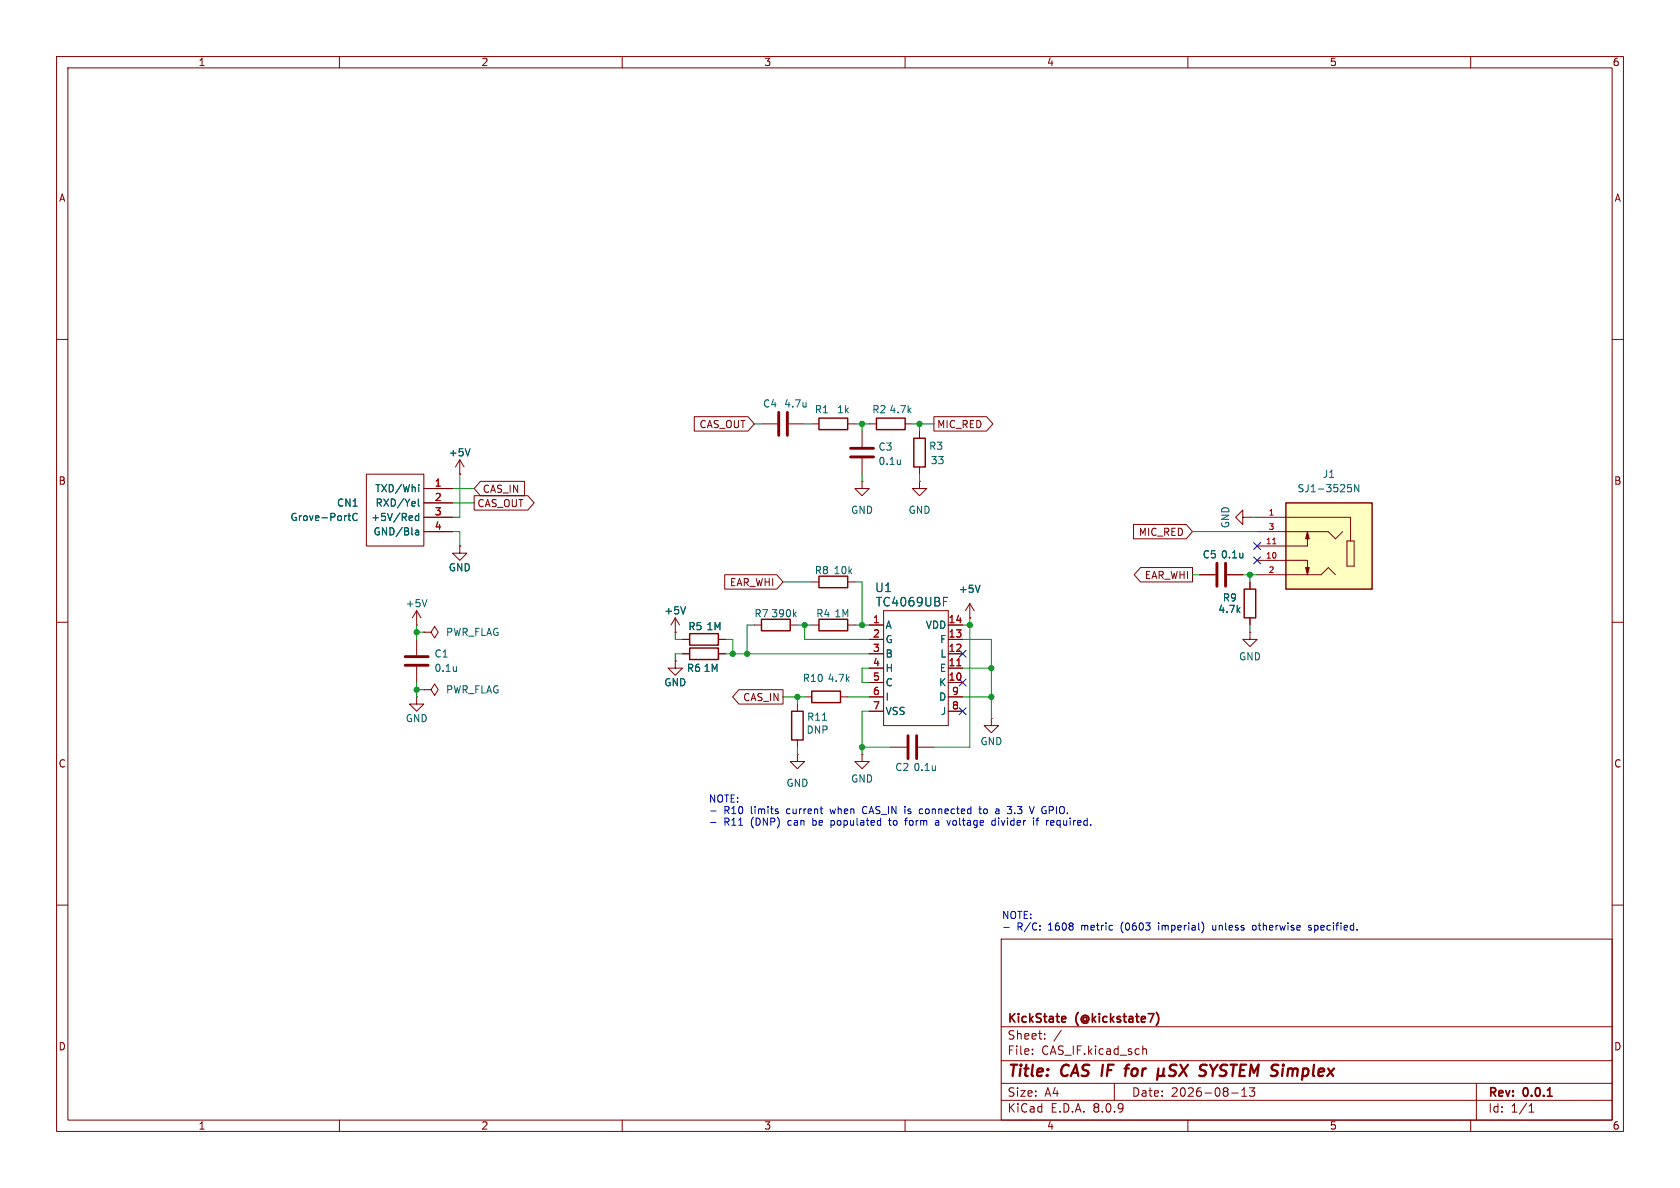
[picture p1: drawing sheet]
<svg xmlns="http://www.w3.org/2000/svg" width="297mm" height="210mm" viewBox="0 0 297 210" stroke-linecap="round" stroke-linejoin="round" font-family="sans-serif">
<g fill="none" stroke="#840000" stroke-width=".18">
<path d="M10 10h277v190h-277zM12 12h273v186h-273zM60 10v2M110 10v2M160 10v2M210 10v2M260 10v2M10 60h2M162.6 76.2v1.3M285 60h2M81.3 96.5v1.3h1.2l-1.2 1.3-1.3-1.3h1.3M81.3 96.5h.1"/>
<path d="M162.6 85.1v1.3h1.2l-1.2 1.2-1.3-1.2h1.3M162.6 85.1h.1M162.6 82.6v1.2M10 110h2M73.7 110.5h.1M73.7 108l-.8 1.2M73.7 108v2.5M73.7 108l.7 1.2M119.4 111.8h.1M119.4 116.8v1.3h1.2l-1.2 1.3-1.3-1.3h1.3M119.4 116.8h.1M119.4 109.2l-.8 1.3"/>
<path d="M119.4 109.2v2.6M119.4 109.2l.7 1.3M120.6 113h1.3M120.6 115.6h1.3M127 113h1.3M127 115.6h1.3M171.4 109.2h.1M171.4 106.7l-.7 1.3M171.4 106.7v2.5M171.4 106.7l.8 1.3M212.1 101.6h2.8M216.9 101.6h2.8"/>
<path d="M221 111.8v1.2h1.2l-1.2 1.3-1.3-1.3h1.3M221 111.8h.1M221 102.9v1.2M221 109.2v1.3M285 110h2M73.7 123.2v1.3h1.2l-1.2 1.2-1.3-1.2h1.3M73.7 123.2h.1M142.2 123.2h1.3M148.6 123.2h1.3M152.4 133.4v1.2h1.3l-1.3 1.3-1.3-1.3h1.3M152.4 133.4h.1M10 160h2"/>
<path d="M177 166h108v32h-108zM285 160h2M60 198v2M110 198v2M160 198v2M177 194.5h108M177 191.5h108M177 187.5h108M177 181.5h108M182.5 186.3v.1M182.5 185.5v.1M184.7 183.6v.1"/>
<path d="M184.7 182.8v.1M187.6 182.1l-1.3 2M197 191.5v3M202 184.9v1.5M202 185.5l.2-.1 .4 .1 .1 .9M210 198v2M217.7 193.2h1.2M219.5 193.8h.9M219.5 192.7l.5-.4v1.5M221.8 192.3l-.5 .6 .4 .1v.7l-.2 .1h-.4l-.2-.1M260 198v2M261 191.5v6.5"/>
<path d="M270.3 196.6h.9M270.3 195.5l.4-.4v1.5"/>
</g>
<path d="M187.9 179.7l.4 .1 .1 .2-.7 .2M204.6 179.3l.2 .7-.2 1M188.3 180.6l-.4 .1M273.6 193.8h.8" fill="none" stroke="#840000" stroke-width=".3"/>
<path d="M198.8 188.9h.8M199.6 188.2l-.3 .1M205.6 189.9l.3 .3M205.6 189.9l-.1 .2M205.8 188.9l-.2 1M208 188.3a.85 .85 0 0 0-1 .1 .45 .45 0 0 0 .1 .8l.4 .1a.49 .49 0 0 1 .4 .5 .49 .49 0 0 1-.5 .4l-.8-.1M208.7 188.2l1.1 2M210 188.2l-1.6 2M213.3 188.3a.85 .85 0 0 0-1 .1 .45 .45 0 0 0 .2 .8l.3 .1a.49 .49 0 0 1 .4 .5 .49 .49 0 0 1-.5 .4l-.7-.1M213.9 188.2l.6 1.1M214.5 189.3l-.2 .9M215.3 188.2l-.8 1.1" fill="none" stroke="#840000" stroke-width=".4"/>
<path d="M219.7 97.8v.8M219.7 98.5v.1M75.5 106l-.4 1.3M121.2 107.3l-.4 1.2M173.3 103.4l-.5 1.3" fill="none" stroke="#006464" stroke-width=".18"/>
<path d="M161.5 77.5h2.1v5.1h-2.1zM121.9 112h5.1v2h-5.1zM121.9 114.6h5.1v2h-5.1zM220 104.1h2v5.1h-2zM143.5 122.2h5.1v2h-5.1z" fill="none" stroke="#840000" stroke-width=".25"/>
<path d="M215.1 99.6v4M216.7 99.6v4" fill="none" stroke="#840000" stroke-width=".51"/>
<path d="M227.3 88.9h15.3v15.2h-15.3z" fill="#ffffc2"/>
<path d="M144.8 73.9h5.1v2h-5.1zM154.9 73.9h5.1v2h-5.1zM227.3 88.9h15.3v15.2h-15.3zM134.6 109.5h5.1v2h-5.1zM144.8 101.9h5.1v2h-5.1zM144.8 109.5h5.1v2h-5.1zM140 125.7h2v5.1h-2z" fill="none" stroke="#840000" stroke-width=".25"/>
<g fill="none" stroke="#840000" stroke-width=".18">
<path d="M122.7 73.7h9.5l1.1 1.2-1.1 1.3h-9.5zM134.6 74.9h2.8M139.4 74.9h2.8M143.5 74.9h1.3M149.9 74.9h1.2M152.4 76.2v2.8M153.7 74.9h1.2M160 74.9h1.3M165.1 73.7h9.3l1.1 1.2-1.1 1.3h-9.3zM64.8 83.8h10.1v12.7h-10.1zM74.9 94h5.1M74.9 91.4h5.1"/>
<path d="M74.9 86.4h5.1M74.9 88.9h5.1M81.3 83.8h.1M81.3 96.5h.1M81.3 81.3l-.8 1.3M81.3 81.3v2.5M81.3 81.3l.7 1.3M83.8 87.6h9.5l1.1 1.3-1.1 1.3h-9.5zM84.9 85.1h7.8v2.5h-7.8l-1.1-1.2zM152.4 85.1v1.3h1.3l-1.3 1.2-1.3-1.2h1.3M152.4 85.1h.1M152.4 81v2.8"/>
<path d="M200.4 92.7h9.3l1.1 1.3-1.1 1.3h-9.3zM219.7 91.4v-1.2l-1.3 1.2 1.3 1.3v-1.3h1.3M221 91.4h.1M222.2 91.4h16.6v4.2M222.2 94h12.6l1.3 1.3 1.3-1.3M222.2 99.1h8.9v2.5M231.1 94v2.5h-8.9M238.1 95.6h1.3v4.5h-1.3zM73.7 113v2.8M73.7 117.9v2.8M74.9 111.8h1.3l.6-1.1 .7 1.1-.7 1-.6-1M74.9 111.8h.1"/>
<path d="M119.4 116.8h.1M119.4 111.8h.1M120.6 115.6h1.3M120.6 113h1.3M127 115.6h1.3M127 113h1.3M128.1 101.6h9.2l1.1 1.3-1.1 1.2h-9.2zM133.3 110.5h1.3M139.7 110.5h1.3M143.5 110.5h1.3M143.5 102.9h1.3M149.9 110.5h1.2"/>
<path d="M149.9 102.9h1.2M153.7 110.5h2.5M153.7 118.1h2.5M153.7 115.6h2.5M153.7 113h2.5M156.2 108h11.4v20.3h-11.4zM167.6 110.5h2.6M167.6 118.1h2.6M167.6 115.6h2.6M167.6 113h2.6M171.4 109.2h.1M201.6 100.3h9.2v2.6h-9.2l-1.1-1.3z"/>
<path d="M212.1 101.6h2.8M216.9 101.6h2.8M221 102.9v1.2M221 109.2v1.3M222.2 101.6h11.4l1.2-1.3 1.3 1.3M74.9 121.9h1.3l.6-1 .7 1-.7 1-.6-1M74.9 121.9h.1M130.6 121.9h7.8v2.6h-7.8l-1.1-1.3zM141 133.4v1.2h1.2l-1.2 1.3-1.3-1.3h1.3M141 133.4h.1M141 124.5v1.2M141 130.8v1.3"/>
<path d="M153.7 120.7h2.5M153.7 123.2h2.5M153.7 125.7h2.5M157.5 132.1h2.8M162.3 132.1h2.8M167.6 120.7h2.6M167.6 123.2h2.6M167.6 125.7h2.6M175.3 127v1.3h1.2l-1.2 1.2-1.3-1.2h1.3M175.3 127h.1"/>
</g>
<g fill="#840000" stroke="#840000" stroke-width=".18">
<path d="M230.8 100.3h.7l-.4 1.3z"/>
<path d="M231.1 94l.4 1.3h-.7z"/>
</g>
<path d="M225 96.1h.6M169.2 117.7h.7" fill="none" stroke="#a90000" stroke-width=".18"/>
<g fill="none" stroke="#006464" stroke-width=".18">
<path d="M83.1 79.3l-.4 1.3M142.5 71.1v.9M142.5 71.8l-.1 .1M61.5 91.2h.5M61.7 91.8l.3 .2M63.1 90.9a.6 .6 0 0 0-.8 .4 .6 .6 0 0 0 .6 .7l.2-.1M73.5 93.8h.5v.8M73.5 94.5h.5M74 88.2v1.1l.1 .2M74 85.7v.1M74 86.1v.8M74 90.7v1.3"/>
<path d="M74 91.2h-.3l-.3 .2 .1 .6h.5M74 94l-.5 .1M159.2 81.3v.8M159.2 82l-.1 .1M219.7 97.8v.8M219.7 98.5v.1M238.3 85.7h.6M238.4 86.2h.3l.2 .2v.4l-.5 .1M240.2 85.7v1.2l-.7-1.2v1.2M80.7 117.8v.9M80.7 118.6h-.1M121.2 107.3l-.4 1.2"/>
<path d="M140.4 108.6l.4 .4M140.8 108.2l-.5 .5M166.8 106.3h.5M166.8 105.6h.7M173.3 103.4l-.5 1.3M145.4 127.3h.7M165.4 135.4v.8M165.4 136.1l-.1 .1"/>
</g>
<path d="M137.7 72.9v4.1M139.2 72.9v4.1M150.4 79.2h4M150.4 80.8h4M71.6 117.6h4.1M71.6 116.1h4.1M160.5 130v4.1M162.1 130v4.1" fill="none" stroke="#840000" stroke-width=".51"/>
<g fill="none" stroke="#0000c2" stroke-width=".18">
<path d="M125.6 143.4h1M125.6 145.4h1M137.2 143.4l.3 .1 .1 .2-.2 .1h-.2M137.2 143l.3 .1M145 143h.5M145.3 143.8h.2M146.9 145v1.3M146.9 145.8l.1 .1M147 145l-.1 .1M152.7 142.6l-.2 .5 .2 .7M157.1 145h.5M157.3 144.6v1.1l.3 .2"/>
<path d="M159.9 145h.5M160 142.6v.1M160.4 144.6l-.3 .2M162.6 143.7l.2 .1h.3M163.1 143.1l-.3-.1-.2 .1M165.4 145.1h.5l.1 .8M166 145.3l-.5 .1-.1 .2 .1 .3 .5-.1M173 143h.5M173.2 142.6v1.1l.3 .1M175.9 145.1l-.3-.1-.3 .3 .2 .5h.4M175.9 144.6v1.3M176.4 143l.2 .2v.6"/>
<path d="M176.6 143.3l-.4 .1M176.6 143.8h-.4M182.8 142.6l-.4 1.2M183.1 145h.5M183.5 144.6l-.2 .2v1.1M185.9 145l.4 .1v.2l-.6 .2M186.3 145.8l-.4 .1M177.4 163.9h1M183.9 164.3v.1M183.9 163.6v.2M204.8 163.1v.2M204.8 163.6v.8"/>
<path d="M212.7 163.3l.1 .5-.1 .7M214.4 163.6v.6l.4 .2M222 163.6h-.4l-.2 .2 .1 .5 .1 .1h.4M231.8 163.6h-.3l-.2 .2 .1 .1 .4 .2v.3h-.5"/>
</g>
<g fill="none" stroke="#009600" stroke-width=".18">
<path d="M133.3 74.9h1.3M142.2 74.9h1.3M151.1 74.9h2.6M152.4 74.9v1.3M161.3 74.9h3.8M162.6 74.9v1.3M80 94h1.3v2.5M80 86.4h3.8M80 88.9h3.8M81.3 83.8v7.6h-1.3M152.4 83.8v1.3M162.6 83.8v1.3"/>
<path d="M210.8 94h11.4M221 91.4h1.2M73.7 110.5v2.5M73.7 111.8h1.2M119.4 111.8v1.2h1.2M120.6 115.6h-1.2v1.2M128.3 115.6h25.4M128.3 113h1.2v2.6M133.3 110.5h-1.2v5.1M138.4 102.9h5.1M141 110.5h2.5M142.2 110.5v2.5h11.5"/>
<path d="M151.1 102.9h1.3v7.6M151.1 110.5h2.6M153.7 118.1h-1.3v2.6h1.3M170.2 113h5.1v14M170.2 118.1h5.1M170.2 110.5h1.2M171.4 109.2v22.9h-6.3M210.8 101.6h1.3M219.7 101.6h2.5M221 101.6v1.3M221 110.5v1.3M73.7 121.9h1.2"/>
<path d="M73.7 120.7v2.5M138.4 123.2h3.8M141 123.2v1.3M141 132.1v1.3M149.9 123.2h3.8M152.4 132.1h5.1M153.7 125.7h-1.3v7.7M170.2 123.2h5.1"/>
</g>
<path d="M221.6 98.5l1.3 1.2M221.6 95.9l1.3 1.2M222.9 98.5l-1.3 1.2M222.9 95.9l-1.3 1.2M169.6 115l1.2 1.2M170.8 115l-1.2 1.2M169.6 120l1.2 1.3M169.6 125.1l1.2 1.2M170.8 120l-1.2 1.3M170.8 125.1l-1.2 1.2" fill="none" stroke="#000084" stroke-width=".18"/>
<g fill="#009600" stroke="#009600" stroke-width=".18">
<circle cx="73.7" cy="121.9" r=".46"/>
<circle cx="73.7" cy="111.8" r=".46"/>
<circle cx="152.4" cy="74.9" r=".46"/>
<circle cx="175.3" cy="123.2" r=".46"/>
<circle cx="162.6" cy="74.9" r=".46"/>
<circle cx="152.4" cy="110.5" r=".46"/>
<circle cx="152.4" cy="132.1" r=".46"/>
<circle cx="141" cy="123.2" r=".46"/>
<circle cx="129.5" cy="115.6" r=".46"/>
<circle cx="132.1" cy="115.6" r=".46"/>
<circle cx="142.2" cy="110.5" r=".46"/>
<circle cx="221" cy="101.6" r=".46"/>
<circle cx="175.3" cy="118.1" r=".46"/>
<circle cx="171.4" cy="110.5" r=".46"/>
</g>
<g font-size="2.8" fill="#840000">
<text x="178" y="190.9">Title:</text>
<text x="187.7" y="190.9">CAS IF</text>
<text x="200.6" y="190.9">for</text>
<text x="215.3" y="190.9">SYSTEM Simplex</text>
</g>
<g font-size="2.1" fill="#006464">
<text x="154.6" y="104.9">U1</text>
<text x="154.8" y="107.4">TC4069UBF</text>
</g>
<g font-size="2.1" fill="#840000">
<text x="178" y="184">Sheet:</text>
<text x="178" y="181.2">KickState</text>
<text x="190.2" y="181.2">(@kickstate7)</text>
<text x="178" y="186.7">File:</text>
<text x="184.1" y="186.7">CAS_IF.kicad_sch</text>
<text x="178" y="196.9">KiCad</text>
<text x="178" y="194.1">Size:</text>
<text x="184.7" y="194.1">A4</text>
<text x="185.7" y="196.9">E.D.A.</text>
<text x="193.3" y="196.9">8.0.9</text>
<text x="200" y="194.1">Date:</text>
<text x="207" y="194.1">2026-08-13</text>
<text x="263" y="194.3">Rev:</text>
<text x="263" y="196.9">Id:</text>
<text x="267.1" y="196.9">1/1</text>
<text x="269.4" y="194.3">0.0.1</text>
</g>
<g font-size="1.8" fill="#840000">
<text x="35" y="11.9">1</text>
<text x="85" y="11.9">2</text>
<text x="135" y="11.9">3</text>
<text x="185" y="11.9">4</text>
<text x="235" y="11.9">5</text>
<text x="285" y="11.9">6</text>
<text x="10.3" y="35.9">A</text>
<text x="285.3" y="35.9">A</text>
<text x="123.6" y="75.9">CAS_OUT</text>
<text x="165.6" y="75.9">MIC_RED</text>
<text x="10.3" y="85.9">B</text>
<text x="84.3" y="89.9">CAS_OUT</text>
<text x="85.2" y="87.3">CAS_IN</text>
<text x="285.3" y="85.9">B</text>
<text x="201.2" y="94.9">MIC_RED</text>
<text x="128.9" y="103.8">EAR_WHI</text>
<text x="202.3" y="102.6">EAR_WHI</text>
<text x="131.3" y="124.1">CAS_IN</text>
<text x="10.3" y="135.9">C</text>
<text x="285.3" y="135.9">C</text>
<text x="10.3" y="185.9">D</text>
<text x="285.3" y="185.9">D</text>
<text x="35" y="199.9">1</text>
<text x="85" y="199.9">2</text>
<text x="135" y="199.9">3</text>
<text x="185" y="199.9">4</text>
<text x="235" y="199.9">5</text>
<text x="285" y="199.9">6</text>
</g>
<g font-size="1.8" fill="#006464">
<text x="134.8" y="72.2">C4</text>
<text x="138.5" y="72.2">4.7u</text>
<text x="143.9" y="73.3">R1</text>
<text x="147.9" y="73.3">1k</text>
<text x="154.1" y="73.3">R2</text>
<text x="157.1" y="73.3">4.7k</text>
<text x="79.2" y="80.9">+5V</text>
<text x="155.2" y="79.9">C3</text>
<text x="155.2" y="82.4">0.1u</text>
<text x="164.2" y="79.7">R3</text>
<text x="164.4" y="82.3">33</text>
<text x="59.5" y="89.8">CN1</text>
<text x="66.2" y="87.2">TXD/Whi</text>
<text x="66.3" y="89.8">RXD/Yel</text>
<text x="229.3" y="87.2">SJ1-3525N</text>
<text x="233.8" y="84.7">J1</text>
<text x="51.3" y="92.3">Grove-PortC</text>
<text x="65.5" y="92.3">+5V/Red</text>
<text x="65.9" y="94.8">GND/Bla</text>
<text x="150.4" y="91">GND</text>
<text x="160.5" y="91">GND</text>
<text x="217.5" y="93.5" transform="rotate(-90 217.5 93.5)">GND</text>
<text x="79.2" y="101.2">GND</text>
<text x="143.9" y="101.7">R8</text>
<text x="147.3" y="101.7">10k</text>
<text x="212.5" y="98.9">C5</text>
<text x="215.7" y="98.9">0.1u</text>
<text x="71.6" y="107.5">+5V</text>
<text x="169.4" y="105">+5V</text>
<text x="216.1" y="106.5">R9</text>
<text x="78.7" y="112.6">PWR_FLAG</text>
<text x="117.3" y="108.8">+5V</text>
<text x="121.6" y="111.6">R5</text>
<text x="124.8" y="111.6">1M</text>
<text x="133.3" y="109.3">R7</text>
<text x="136.3" y="109.3">390k</text>
<text x="144.2" y="109.3">R4</text>
<text x="147.4" y="109.3">1M</text>
<text x="156.5" y="111.4">A</text>
<text x="156.5" y="113.9">G</text>
<text x="163.6" y="111.4">VDD</text>
<text x="166.1" y="113.9">F</text>
<text x="215.3" y="108.6">4.7k</text>
<text x="76.7" y="116.4">C1</text>
<text x="76.7" y="119">0.1u</text>
<text x="121.3" y="119">R6</text>
<text x="124.3" y="119">1M</text>
<text x="156.5" y="116.4">B</text>
<text x="156.5" y="119">H</text>
<text x="166" y="119">E</text>
<text x="166.2" y="116.4">L</text>
<text x="218.9" y="116.9">GND</text>
<text x="78.7" y="122.8">PWR_FLAG</text>
<text x="117.3" y="121.5">GND</text>
<text x="141.8" y="120.8">R10</text>
<text x="146.2" y="120.8">4.7k</text>
<text x="156.5" y="121.5">C</text>
<text x="156.5" y="124.1">I</text>
<text x="165.9" y="121.5">K</text>
<text x="165.9" y="124.1">D</text>
<text x="71.6" y="127.9">GND</text>
<text x="142.5" y="129.9">DNP</text>
<text x="142.6" y="127.6">R11</text>
<text x="156.5" y="126.6">VSS</text>
<text x="166.2" y="126.6">J</text>
<text x="173.2" y="131.9">GND</text>
<text x="158.2" y="136.5">C2</text>
<text x="161.4" y="136.5">0.1u</text>
<text x="138.9" y="139.3">GND</text>
<text x="150.4" y="138.5">GND</text>
</g>
<g font-size="1.8" fill="#a90000">
<text x="76.8" y="86.1">1</text>
<text x="76.8" y="88.6">2</text>
<text x="76.8" y="91.2">3</text>
<text x="76.8" y="93.7">4</text>
<text x="154.2" y="110.2">1</text>
<text x="154.2" y="112.8">2</text>
<text x="167.6" y="112.8">13</text>
<text x="167.6" y="110.2">14</text>
<text x="154.2" y="115.3">3</text>
<text x="154.2" y="117.9">4</text>
<text x="167.6" y="117.9">11</text>
<text x="167.6" y="115.3">12</text>
<text x="154.2" y="120.4">5</text>
<text x="154.2" y="122.9">6</text>
<text x="154.2" y="125.5">7</text>
<text x="167.6" y="120.4">10</text>
<text x="168.2" y="125.5">8</text>
<text x="168.2" y="122.9">9</text>
</g>
<g font-size="1.8" fill="#0000c2">
<text x="125.2" y="142.1">NOTE:</text>
<text x="128" y="144.1">R10</text>
<text x="128" y="146.2">R11</text>
<text x="132.8" y="144.1">limits</text>
<text x="132.8" y="146.2">(DNP)</text>
<text x="139.3" y="144.1">current</text>
<text x="139.6" y="146.2">can</text>
<text x="144.1" y="146.2">be</text>
<text x="147.3" y="144.1">when</text>
<text x="147.5" y="146.2">populated</text>
<text x="153.1" y="144.1">CAS_IN</text>
<text x="158.1" y="146.2">to</text>
<text x="160.8" y="144.1">is</text>
<text x="161.1" y="146.2">form</text>
<text x="163.6" y="144.1">connected</text>
<text x="166.6" y="146.2">a</text>
<text x="169" y="146.2">voltage</text>
<text x="174.4" y="144.1">to</text>
<text x="177" y="146.2">divider</text>
<text x="177.5" y="144.1">a</text>
<text x="179.8" y="144.1">3.3</text>
<text x="184" y="144.1">V GPIO.</text>
<text x="184.5" y="146.2">if</text>
<text x="187" y="146.2">required.</text>
<text x="177" y="162.7">NOTE:</text>
<text x="179.8" y="164.7">R/C:</text>
<text x="185.4" y="164.7">1608</text>
<text x="191.4" y="164.7">metric</text>
<text x="198.6" y="164.7">(0603</text>
<text x="205.4" y="164.7">imperial)</text>
<text x="215.2" y="164.7">unless</text>
<text x="222.5" y="164.7">otherwise</text>
<text x="232.6" y="164.7">specified.</text>
</g>
<g font-size="1.4" fill="#a90000">
<text x="224.2" y="91.2">1</text>
<text x="224.2" y="93.7">3</text>
<text x="223.7" y="98.8">10</text>
<text x="223.7" y="96.3">11</text>
<text x="224.2" y="101.3">2</text>
</g>
</svg>
